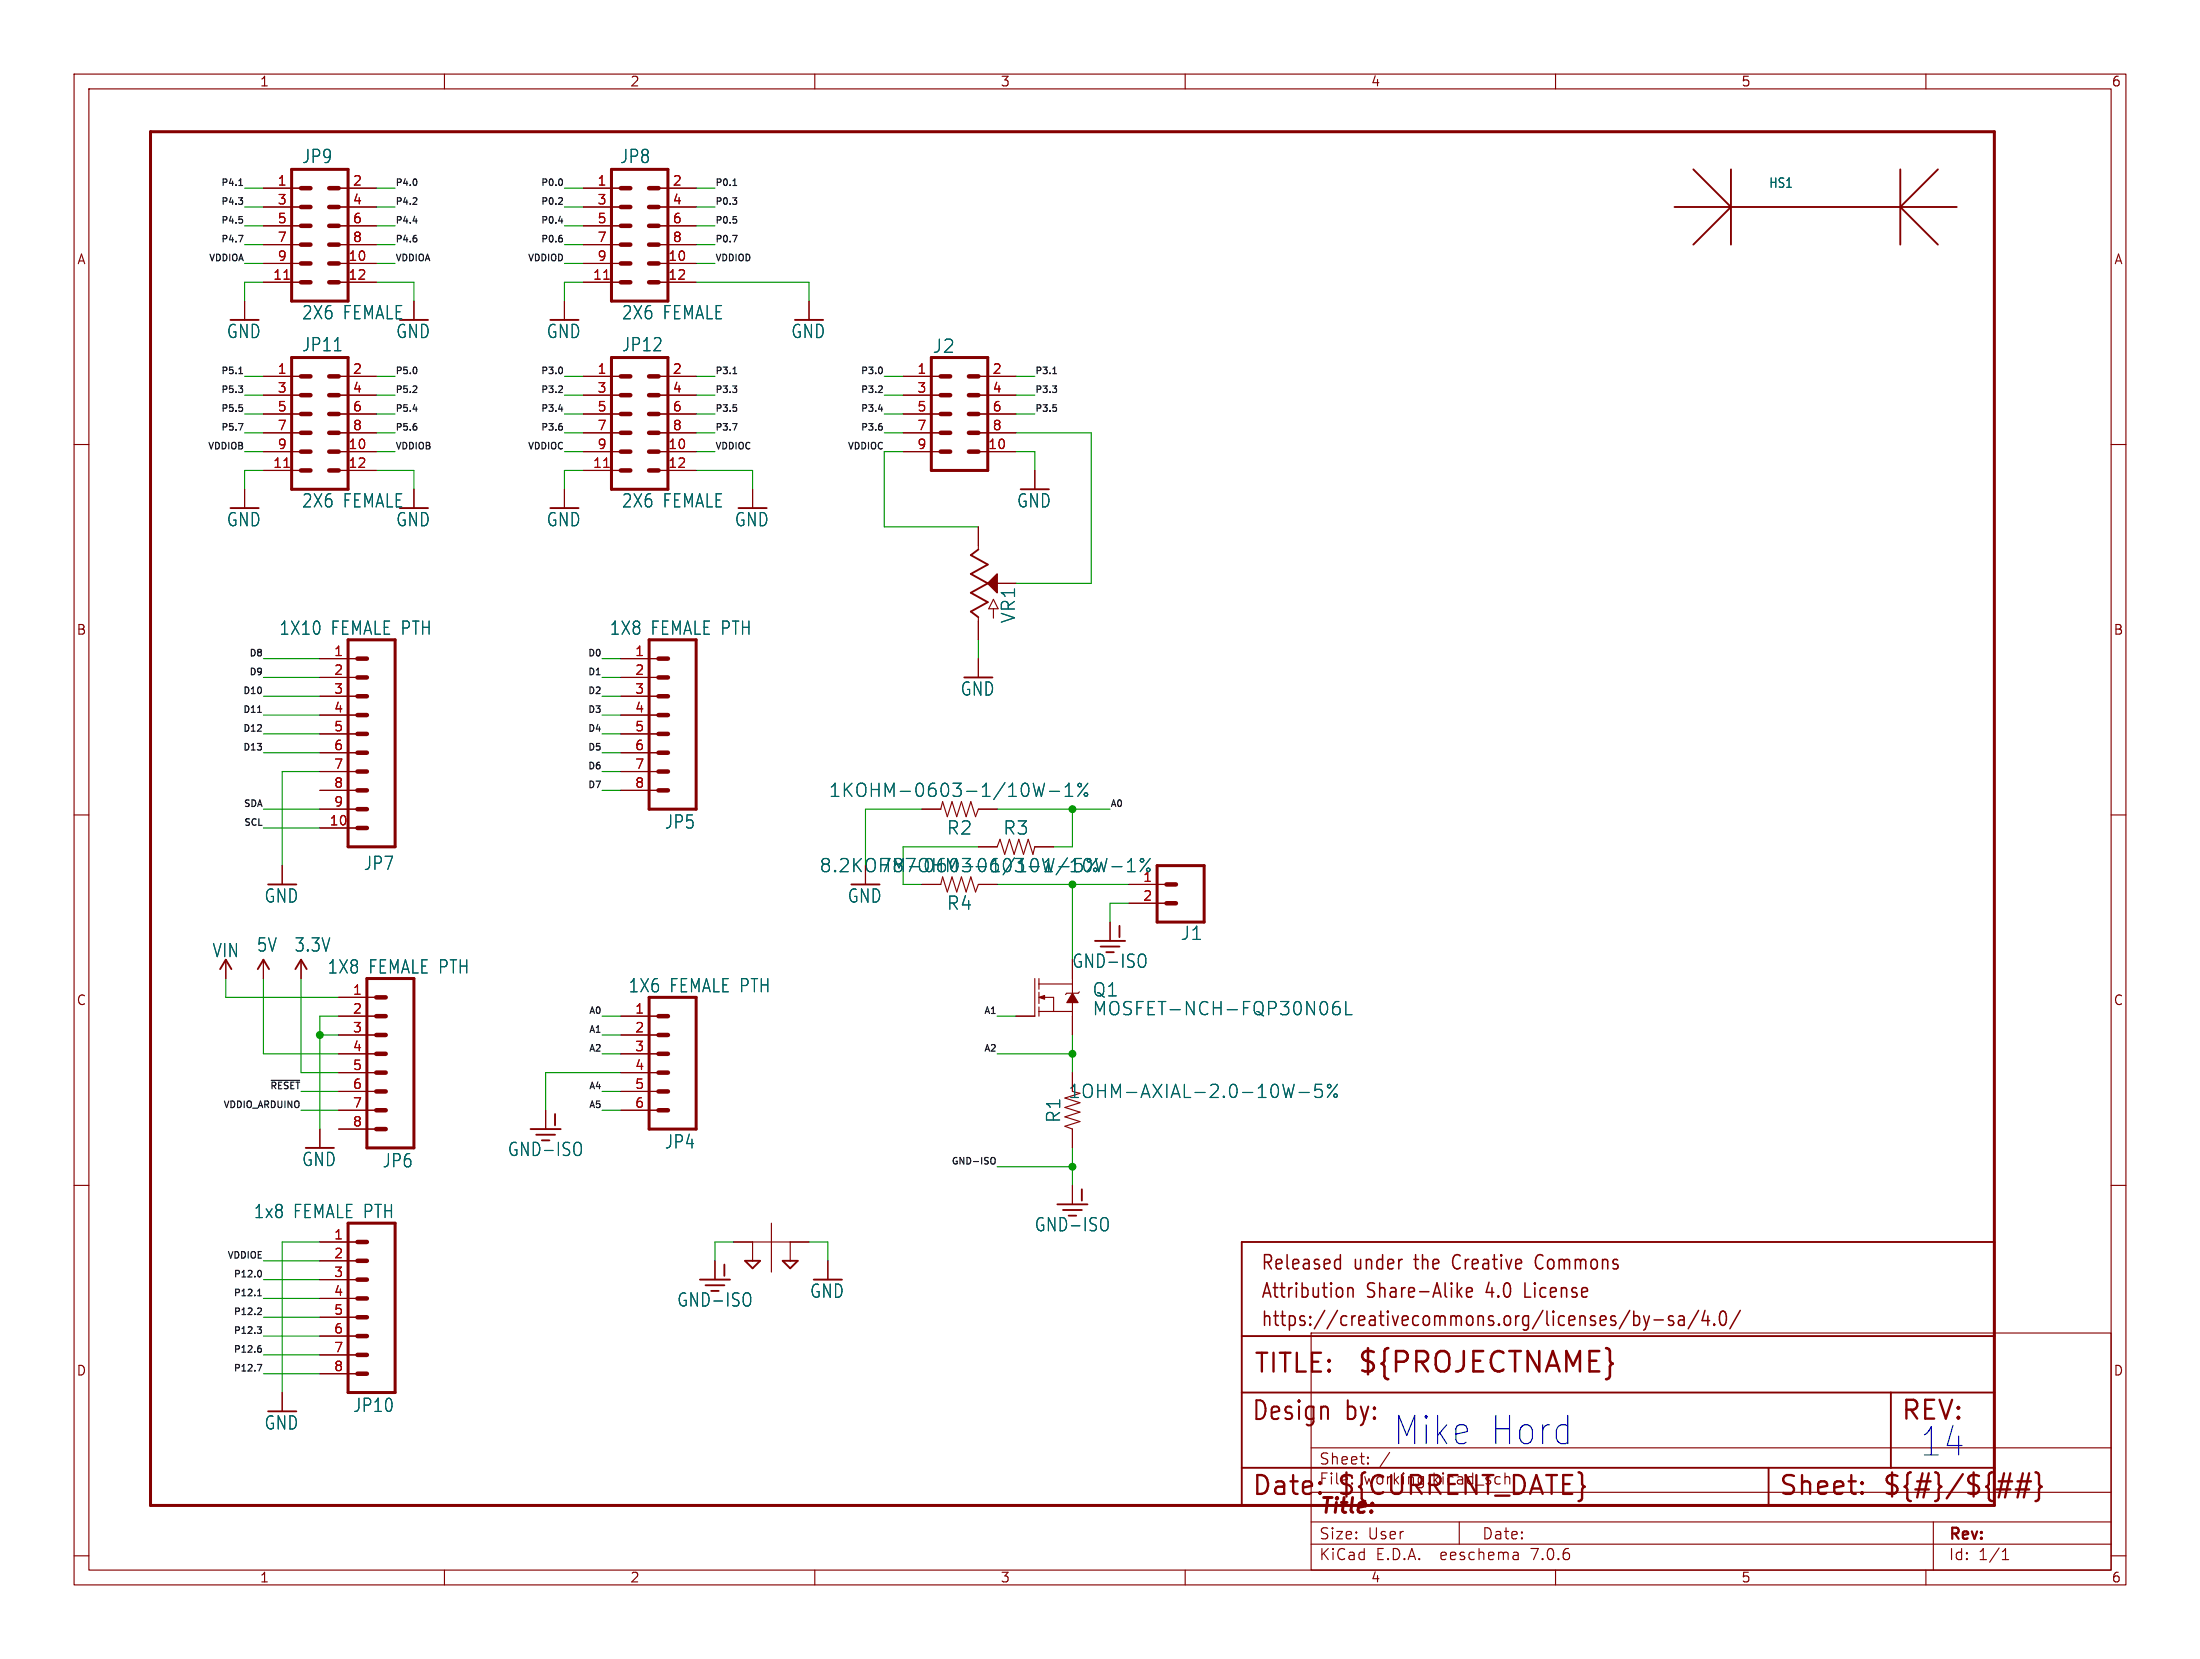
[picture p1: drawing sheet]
<svg xmlns="http://www.w3.org/2000/svg" width="297mm" height="224mm" viewBox="0 0 297 224" stroke-linecap="round" stroke-linejoin="round" font-family="sans-serif">
<g fill="none" stroke="#840000" stroke-width=".15">
<path d="M10 10h277v203.9h-277zM12 12h273v199.9h-273zM60 10v2M110 10v2M160 10v2M210 10v2M260 10v2M35.6 25.4h5M35.6 35.6h5M35.6 38.1h5M35.6 27.9h5M35.6 30.5h5"/>
<path d="M35.6 33h5M45.7 25.4h5.1M45.7 35.6h5.1M45.7 38.1h5.1M45.7 27.9h5.1M45.7 30.5h5.1M45.7 33h5.1M78.7 25.4h5.1M78.7 35.6h5.1M78.7 38.1h5.1M78.7 27.9h5.1M78.7 30.5h5.1"/>
<path d="M78.7 33h5.1M88.9 25.4h5.1M88.9 35.6h5.1M88.9 38.1h5.1M88.9 27.9h5.1M88.9 30.5h5.1M88.9 33h5.1M10 60h2M33 40.6v2.6M35.6 50.8h5M35.6 53.3h5M35.6 55.9h5"/>
<path d="M35.6 58.4h5M45.7 50.8h5.1M45.7 53.3h5.1M45.7 55.9h5.1M45.7 58.4h5.1M55.9 40.6v2.6M76.2 40.6v2.6M78.7 50.8h5.1M78.7 53.3h5.1M78.7 55.9h5.1M78.7 58.4h5.1M88.9 50.8h5.1"/>
<path d="M88.9 53.3h5.1M88.9 55.9h5.1M88.9 58.4h5.1M109.2 40.6v2.6M121.9 50.8h5.1M121.9 53.3h5.1M121.9 55.9h5.1M121.9 58.4h5.1M132.1 50.8h5.1M132.1 53.3h5.1M132.1 55.9h5.1M132.1 58.4h5.1"/>
<path d="M285 60h2M33 66v2.6M35.6 61h5M35.6 63.5h5M45.7 61h5.1M45.7 63.5h5.1M55.9 66v2.6M76.2 66v2.6M78.7 61h5.1M78.7 63.5h5.1M88.9 61h5.1M88.9 63.5h5.1"/>
<path d="M101.6 66v2.6M121.9 61h5.1M132.1 61h5.1M132.1 71.1v3.1M134.6 78.7h2.6M139.7 63.5v2.5M43.2 88.9h5.1M43.2 91.4h5.1M43.2 94h5.1M43.2 96.5h5.1M43.2 99.1h5.1M83.8 88.9h5.1"/>
<path d="M83.8 91.4h5.1M83.8 94h5.1M83.8 96.5h5.1M83.8 99.1h5.1M132.1 83.3v3.1M132.1 88.9v2.5M134.1 80.9l.6 1.3h-1.2zM134.1 82.2v1.2M10 110h2M38.1 116.8v2.6M43.2 109.2h5.1M43.2 101.6h5.1"/>
<path d="M43.2 104.1h5.1M43.2 106.7h5.1M43.2 111.8h5.1M83.8 101.6h5.1M83.8 104.1h5.1M83.8 106.7h5.1M116.8 116.8v2.6M124.5 119.4h2.5l.3-1 .6 2 .6-2 .7 2 .6-2 .6 2 .7-2 .6 2 .4-1h2.5M124.5 109.2h2.5l.3-1 .6 2 .6-2 .7 2 .6-2 .6 2 .7-2 .6 2 .4-1h2.5M132.1 114.3h2.5l.4-1 .6 2 .7-2 .6 2 .6-2 .7 2 .6-2 .6 2 .3-1h2.5M152.4 119.4h5.1M285 110h2"/>
<path d="M30.5 129.5v2.6M35.6 129.5v2.6M40.6 129.5v2.6M45.7 134.6h5.1M45.7 137.2h5.1M45.7 139.7h5.1M83.8 137.2h5.1M83.8 139.7h5.1M139.7 132.1v5.1h-2.5M140.3 132.1v1.4M140.3 133.9v1.6M140.3 135.9v1.3"/>
<path d="M140.3 136.5h4.5M140.3 132.8h4.5M141 134.6h1.2v1.9M144.8 129.5v4.6M144.8 135.3v4.4M145.7 133.9l-.2 .2h-1.5l-.2 .1M149.9 124.5v2.5M152.4 121.9h5.1M10 160h2M43.2 152.4v2.5M45.7 142.2h5.1M45.7 144.8h5.1"/>
<path d="M45.7 147.3h5.1M45.7 149.9h5.1M45.7 152.4h5.1M73.7 149.9v2.5M83.8 142.2h5.1M83.8 144.8h5.1M83.8 147.3h5.1M83.8 149.9h5.1M144.8 144.8v2.5M145.8 148.8l-2 .7 2 .6-2 .6 2 .7-2 .6 1 .4v2.5M285 160h2M43.2 167.6h5.1"/>
<path d="M43.2 170.2h5.1M43.2 172.7h5.1M43.2 175.3h5.1M43.2 177.8h5.1M96.5 170.2v2.5M99.1 167.6h10.1M101.6 167.6v2.6M104.1 165.1v6.6M106.7 167.6v2.6M111.8 170.2v2.5M144.8 160v2.6M177 179.9h108v32h-108z"/>
<path d="M38.1 188v2.5M43.2 180.3h5.1M43.2 182.9h5.1M43.2 185.4h5.1M177 195.4h108M184.7 197.5v.1M184.7 197.5h-.1l.1 .1M184.7 196.7v.1M184.7 196.7l-.1 .1h.1M187.6 196l-1.3 2M10 210h2M60 211.9v2"/>
<path d="M110 211.9v2M160 211.9v2M177 208.4h108M177 205.4h108M177 201.4h108M197 205.4v3M204.9 209.6l.1 .9M205 210.4l-.2 .1M205 209.9h-.2M210 211.9v2M260 211.9v2M261 205.4v6.5"/>
<path d="M270.3 210.5h.9M270.3 209.4l.4-.4v1.5M285 210h2"/>
</g>
<g fill="#840000" stroke="#840000" stroke-width=".15">
<path d="M140.3 134.6l.7-.2v.5z"/>
<path d="M144.8 134.1l.7 1.2h-1.5z"/>
</g>
<g fill="none" stroke="#006464" stroke-width=".15">
<path d="M45.2 47.3h.8M141 105.7l-.4 1.8-.3-1.3-.4 1.3M141.7 106.8h1.3M143.8 107.5h1M143.8 106.2l.5-.5v1.8M146.9 105.7l-1.4 1.8M147.9 115.9l.4 1.8 .4-1.3 .3 1.3 .4-1.8M148 117.2l.1 .2-.1 .2M148.1 115.9l-1.3 1.8M150.1 117h1.4M152.2 117.7h1M152.2 116.4l.5-.5v1.8"/>
<path d="M154.8 117.4l.2-.3 .3 .3M155.3 115.9l-1.4 1.8M154.3 128.8l.2 .1a1.26 1.26 0 0 1-.2 1.7M180.7 135.2a.7 .7 0 0 0-.8 .7v.7l.2 .3 .5 .1 .2-.2 .1-.6-.2-.3h-.5l-.3 .3M181.7 135.2v1.8h.8M78.1 154.2l.2 .1a1.26 1.26 0 0 1-.2 1.7M174.7 146.4l-.4 1.7M175.4 147.5h1.3M178.4 146.4h-.8l-.1 .8 .3-.2 .6 .1 .1 .3-.1 .6-.2 .1h-.4l-.3-.1M180.6 146.4l-1.4 1.7M101 174.5l.1 .1a1.26 1.26 0 0 1-.1 1.7M149.2 164.3l.2 .1a1.26 1.26 0 0 1-.2 1.7"/>
<circle cx="145.8" cy="106" r=".25"/>
<circle cx="146.6" cy="107.2" r=".25"/>
<circle cx="154.2" cy="116.1" r=".25"/>
<circle cx="179.5" cy="146.6" r=".25"/>
<circle cx="180.3" cy="147.9" r=".25"/>
</g>
<path d="M20.3 17.8h248.9v185.4h-248.9zM39.4 22.9h7.6v17.7h-7.6zM82.5 22.9h7.7v17.7h-7.7zM39.4 48.3h7.6v17.7h-7.6zM82.5 48.3h7.7v17.7h-7.7zM125.7 48.3h7.6v15.2h-7.6zM47 86.4h6.3v27.9h-6.3zM87.6 86.4h6.4v22.8h-6.4zM156.2 116.8h6.4v7.7h-6.4zM49.5 132.1h6.4v22.8h-6.4zM87.6 134.6h6.4v17.8h-6.4zM47 165.1h6.3v22.9h-6.3z" fill="none" stroke="#840000" stroke-width=".41"/>
<g fill="none" stroke="#840000" stroke-width=".61">
<path d="M40.6 38.1h1.3M40.6 35.6h1.3M40.6 33h1.3M40.6 30.5h1.3M40.6 27.9h1.3M40.6 25.4h1.3M44.4 38.1h1.3M44.4 35.6h1.3M44.4 33h1.3M44.4 30.5h1.3M44.4 27.9h1.3M44.4 25.4h1.3"/>
<path d="M83.8 38.1h1.3M83.8 35.6h1.3M83.8 33h1.3M83.8 30.5h1.3M83.8 27.9h1.3M83.8 25.4h1.3M87.6 38.1h1.3M87.6 35.6h1.3M87.6 33h1.3M87.6 30.5h1.3M87.6 27.9h1.3M87.6 25.4h1.3"/>
<path d="M40.6 58.4h1.3M40.6 55.9h1.3M40.6 53.3h1.3M40.6 50.8h1.3M44.4 58.4h1.3M44.4 55.9h1.3M44.4 53.3h1.3M44.4 50.8h1.3M83.8 58.4h1.3M83.8 55.9h1.3M83.8 53.3h1.3M83.8 50.8h1.3"/>
<path d="M87.6 58.4h1.3M87.6 55.9h1.3M87.6 53.3h1.3M87.6 50.8h1.3M127 58.4h1.3M127 55.9h1.3M127 53.3h1.3M127 50.8h1.3M130.8 58.4h1.3M130.8 55.9h1.3M130.8 53.3h1.3M130.8 50.8h1.3"/>
<path d="M40.6 61h1.3M40.6 63.5h1.3M44.4 61h1.3M44.4 63.5h1.3M83.8 61h1.3M83.8 63.5h1.3M87.6 61h1.3M87.6 63.5h1.3M127 61h1.3M130.8 61h1.3M48.3 88.9h1.2M48.3 91.4h1.2"/>
<path d="M48.3 94h1.2M48.3 96.5h1.2M48.3 99.1h1.2M88.9 88.9h1.3M88.9 91.4h1.3M88.9 94h1.3M88.9 96.5h1.3M88.9 99.1h1.3M48.3 101.6h1.2M48.3 104.1h1.2M48.3 106.7h1.2M48.3 109.2h1.2"/>
<path d="M48.3 111.8h1.2M88.9 101.6h1.3M88.9 104.1h1.3M88.9 106.7h1.3M157.5 119.4h1.2M50.8 137.2h1.3M50.8 139.7h1.3M50.8 134.6h1.3M88.9 137.2h1.3M88.9 139.7h1.3M157.5 121.9h1.2M50.8 142.2h1.3"/>
<path d="M50.8 144.8h1.3M50.8 147.3h1.3M50.8 149.9h1.3M50.8 152.4h1.3M88.9 142.2h1.3M88.9 144.8h1.3M88.9 147.3h1.3M88.9 149.9h1.3M48.3 167.6h1.2M48.3 170.2h1.2M48.3 172.7h1.2M48.3 175.3h1.2"/>
<path d="M48.3 177.8h1.2M48.3 180.3h1.2M48.3 182.9h1.2M48.3 185.4h1.2"/>
</g>
<g fill="none" stroke="#840000" stroke-width=".25">
<path d="M226.1 27.9h38.1M228.6 22.9l5.1 5-5.1 5.1M233.7 22.9v10.1M256.5 22.9v10.1M261.6 22.9l-5.1 5 5.1 5.1M132.1 74.2l-1 .7 2.2 1.3-2.2 1.3 2.2 1.2-2.2 1.3 2.2 1.3-2.2 1.3 1 .7M29.7 130.8l.8-1.3 .7 1.3M34.8 130.8l.8-1.3 .7 1.3M39.9 130.8l.7-1.3 .8 1.3M147.8 127h4.1M148.6 127.8h2.5M151.1 125v1.5"/>
<path d="M71.6 152.4h4.1M72.4 153.2h2.5M74.9 150.4v1.5M94.5 172.7h4.1M95.2 173.5h2.6M97.8 170.7v1.5M100.6 170.2h2l-1 1zM105.7 170.2h2l-1 1zM142.7 162.6h4.1M143.5 163.3h2.5M146 160.5v1.6M167.6 167.6h101.6v35.6h-101.6z"/>
<path d="M167.6 198.1h101.6M167.6 180.3h101.6M167.6 188h101.6M238.8 198.1v5.1M255.3 188v10.1"/>
</g>
<path d="M38.3 37.7h.8M81.5 37.7h.7M38.3 63.1h.8M81.5 63.1h.7" fill="none" stroke="#a90000" stroke-width=".15"/>
<g fill="none" stroke="#840000" stroke-width=".32">
<path d="M269.8 199.9h1.8M271.4 198.9l-.7 3.2M272.4 199.9h1.8M273.1 198.9l-.7 3.2M273.9 198.9l-.7 3.2M274.8 198.7l.3 .2 .2 .2v1.2l.1 .3 .2 .1-.2 .1-.1 .2v1.2l-.2 .3-.3 .1M178.2 201.4l.1 .1-.1 .1M251.4 201.4l.1 .1-.1 .1M251.4 201.4l-.1 .1 .1 .1M251.4 200.1v.2M251.4 201.4v.2M251.4 200.1l.1 .1-.1 .1"/>
<path d="M251.4 200.1l-.1 .1 .1 .1M269.6 201h1.8M272.1 201h1.8"/>
</g>
<g fill="none" stroke="#840000" stroke-width=".21">
<path d="M180.5 170l.4 .1M180.9 169.3v2M180.9 171.2l-.4 .1M181.2 174l.1 .2-.1 .7M182 173.8v1.3M182 174a.4 .4 0 0 1 .6-.1l.1 1.2M196.9 174.4l.5 .7M197.4 173.8l-.7 .7M198 174.4l.8-.1-.1-.4-.5-.1-.2 .3 .1 .9 .1 .1 .5-.1M220 176.9l-1.4 2.5M220.6 177v1.9M220.6 177.7l.4-.1 .3 .4v.5l-.1 .3-.2 .1-.4-.1"/>
<path d="M221.9 177.6l.4 1.3M222.3 178.9l-.2 .5-.2 .1M222.7 177.6l-.4 1.3M223.3 178.2h1.2M225.9 177.7l-.4-.1a.34 .34 0 0 0-.3 .3 .34 .34 0 0 0 .3 .4h.2a.34 .34 0 0 1 .3 .3 .34 .34 0 0 1-.3 .3l-.4-.1M226.7 177.7l.1-.1 .5 .1 .1 1.2M227.4 178.1l-.6 .1a.4 .4 0 0 0-.2 .3 .4 .4 0 0 0 .2 .4l.6-.1M229.3 176.9l-1.4 2.5M230.2 176.9l-.4 1.4h1M230.6 177.6v1.3M231.4 178.7l.1 .1-.1 .1M231.4 178.7l-.1 .1 .1 .1"/>
<path d="M231.4 178.7v.2M232.4 177.1a.37 .37 0 0 1 .4-.1 .37 .37 0 0 1 .2 .3 1.23 1.23 0 0 1-.3 1.6 .43 .43 0 0 1-.5-.4 1.72 1.72 0 0 1 .2-1.4zM234.9 176.9l-1.4 2.5"/>
</g>
<path d="M134.6 77.5v2.5l-1.3-1.3z" fill="#840000" stroke="#840000" stroke-width=".2"/>
<g fill="none" stroke="#0f0f0f" stroke-width=".15">
<path d="M32.2 31.8h.6l-.4 .9M32.2 26.7h.6l-.3 .3M32.2 25h.6M32.3 29.2h.4M32.4 24.3l.1-.2v.9M32.6 29.6l.2 .1v.2l-.2 .2M32.7 27.1l.1 .1-.1 .3M55.7 27.6h.6M55.8 29.8h.5M56.2 32.2v.4M56.2 24.3v.6M56.2 26.8v.3"/>
<path d="M75.4 29.8h.6M75.8 26.7l.1 .2v.2l-.5 .5h.5M75.8 24.2l.1 .3-.1 .5M75.8 32.2l.1 .1-.1 .3M98.9 31.8h.6l-.4 .9M98.9 25h.6M99.4 29.7v.3M32.2 57.2h.6l-.4 .9M32.2 52.1h.6l-.3 .3M32.2 50.4h.6M32.3 54.6h.4M32.4 49.7l.1-.2v.9"/>
<path d="M32.6 55l.2 .1v.2l-.2 .2M32.7 52.5l.1 .1-.1 .3M55.7 53h.6M55.8 55.2h.5M56.2 49.7v.6M56.2 52.2v.3M56.2 57.6v.4M75.4 55.2h.6M75.8 52.1l.1 .2v.2l-.5 .5h.5M75.8 49.6l.1 .3-.1 .5M75.8 57.6l.1 .1-.1 .3M98.9 57.2h.6l-.4 .9"/>
<path d="M98.9 50.4h.6M99.4 55.1v.3M118.6 55.2h.6M118.9 52.1l.2 .2v.2l-.5 .5h.5M119 57.6l.1 .1-.1 .3M119 49.6l.1 .3-.1 .5M142.1 50.4h.5M142.6 55.1v.3M34.8 96.2h.5M36.6 145.8h3.9M134 156.2a.3 .3 0 0 1 .4 .3v.3a.3 .3 0 0 1-.4 .3M34.7 179.1h.6l-.3 .3 .2 .1 .1 .3-.2 .2h-.2"/>
<path d="M34.8 174.9h.5M34.8 174.3l.2-.3v.9M34.9 176.5l.3 .1 .1 .2-.6 .6h.6M35 171.5a.47 .47 0 0 1 .3 .4 .47 .47 0 0 1-.3 .5M34.7 184.2h.6l-.3 .9M35 182h.1l.2 .1-.1 .3-.2 .1M35 181.6h.2"/>
</g>
<g fill="none" stroke="#009600" stroke-width=".15">
<path d="M33 27.9h2.6M33 33h2.6M33 35.6h2.6M33 25.4h2.6M33 30.5h2.6M35.6 38.1h-2.6v2.5M50.8 27.9h2.5M50.8 33h2.5M50.8 35.6h2.5M50.8 38.1h5.1v2.5M50.8 25.4h2.5M50.8 30.5h2.5"/>
<path d="M76.2 27.9h2.5M76.2 33h2.5M76.2 35.6h2.5M76.2 25.4h2.5M76.2 30.5h2.5M78.7 38.1h-2.5v2.5M94 27.9h2.5M94 33h2.5M94 35.6h2.5M94 38.1h15.2v2.5M94 25.4h2.5M94 30.5h2.5"/>
<path d="M33 50.8h2.6M33 58.4h2.6M33 53.3h2.6M33 55.9h2.6M50.8 50.8h2.5M50.8 58.4h2.5M50.8 53.3h2.5M50.8 55.9h2.5M76.2 50.8h2.5M76.2 58.4h2.5M76.2 53.3h2.5M76.2 55.9h2.5"/>
<path d="M94 50.8h2.5M94 58.4h2.5M94 53.3h2.5M94 55.9h2.5M119.4 50.8h2.5M119.4 58.4h2.5M119.4 53.3h2.5M119.4 55.9h2.5M137.2 50.8h2.5M137.2 58.4h10.1v20.3h-10.1M137.2 53.3h2.5M137.2 55.9h2.5"/>
<path d="M33 61h2.6M35.6 63.5h-2.6v2.5M50.8 61h2.5M50.8 63.5h5.1v2.5M76.2 61h2.5M78.7 63.5h-2.5v2.5M94 61h2.5M94 63.5h7.6v2.5M121.9 61h-2.5v10.1h12.7M137.2 61h2.5v2.5M35.6 96.5h7.6M35.6 99.1h7.6"/>
<path d="M35.6 88.9h7.6M35.6 94h7.6M35.6 91.4h7.6M81.3 96.5h2.5M81.3 99.1h2.5M81.3 88.9h2.5M81.3 94h2.5M81.3 91.4h2.5M132.1 86.4v2.5M35.6 109.2h7.6M35.6 101.6h7.6M35.6 111.8h7.6"/>
<path d="M43.2 104.1h-5.1v12.7M81.3 101.6h2.5M81.3 104.1h2.5M81.3 106.7h2.5M124.5 109.2h-7.7v7.6M132.1 114.3h-10.2v5.1h2.6M134.6 119.4h17.8M134.6 109.2h15.3M144.8 109.2v5.1h-2.6M144.8 119.4v10.1M30.5 132.1v2.5h15.2M35.6 132.1v10.1h10.1"/>
<path d="M40.6 132.1v12.7h5.1M43.2 139.7h2.5M45.7 137.2h-2.5v15.2M81.3 137.2h2.5M81.3 139.7h2.5M134.6 137.2h2.6M144.8 139.7v5.1M152.4 121.9h-2.5v2.6M40.6 147.3h5.1M40.6 149.9h5.1M81.3 147.3h2.5M81.3 149.9h2.5"/>
<path d="M81.3 142.2h2.5M83.8 144.8h-10.1v5.1M134.6 142.2h10.2M134.6 157.5h10.2M144.8 154.9v5.1M35.6 177.8h7.6M35.6 172.7h7.6M35.6 170.2h7.6M35.6 175.3h7.6M43.2 167.6h-5.1v20.4M99.1 167.6h-2.6v2.6M109.2 167.6h2.6v2.6"/>
<path d="M35.6 182.9h7.6M35.6 185.4h7.6M35.6 180.3h7.6"/>
</g>
<g fill="#009600" stroke="#009600" stroke-width=".15">
<circle cx="43.2" cy="139.7" r=".46"/>
<circle cx="144.8" cy="142.2" r=".46"/>
<circle cx="144.8" cy="109.2" r=".46"/>
<circle cx="144.8" cy="119.4" r=".46"/>
<circle cx="144.8" cy="157.5" r=".46"/>
</g>
<g font-size="5.3" fill="#0000c2">
<text x="188" y="195.3">Mike Hord</text>
<text x="259.1" y="196.9">14</text>
</g>
<text font-size="3.8" fill="#840000" x="183.1" y="185.7">${PROJECTNAME}</text>
<g font-size="3.5" fill="#840000">
<text x="169.2" y="185.7">TITLE:</text>
<text x="168.9" y="192.1">Design</text>
<text x="181.6" y="192.1">by:</text>
<text x="256.5" y="192.1">REV:</text>
<text x="168.9" y="202.2">Date:</text>
<text x="180.3" y="202.2">${CURRENT_DATE}</text>
<text x="240" y="202.2">Sheet:</text>
<text x="254" y="202.2">${#}/${##}</text>
</g>
<text font-size="2.8" fill="#840000" x="178" y="204.8">Title:</text>
<g font-size="2.7" fill="#840000">
<text x="170.2" y="171.7">Released</text>
<text x="182.7" y="171.7">under</text>
<text x="191.1" y="171.7">the</text>
<text x="196.5" y="171.7">Creative</text>
<text x="208" y="171.7">Commons</text>
<text x="170.2" y="175.5">Attribution</text>
<text x="170.2" y="179.3">https://creativecommons.org/licenses/by-sa/4.0/</text>
<text x="184.5" y="175.5">Share-Alike</text>
<text x="200.8" y="175.5">4.0</text>
<text x="206.2" y="175.5">License</text>
</g>
<g font-size="2.5" fill="#006464">
<text x="40.7" y="22.2">JP9</text>
<text x="83.6" y="22.2">JP8</text>
<text x="30.5" y="45.9">GND</text>
<text x="40.7" y="43.3">2X6</text>
<text x="40.7" y="47.6">JP11</text>
<text x="46.3" y="43.3">FEMALE</text>
<text x="53.4" y="45.9">GND</text>
<text x="73.7" y="45.9">GND</text>
<text x="83.9" y="43.3">2X6</text>
<text x="83.9" y="47.6">JP12</text>
<text x="89.5" y="43.3">FEMALE</text>
<text x="106.7" y="45.9">GND</text>
<text x="125.8" y="47.9">J2</text>
<text x="30.5" y="71.3">GND</text>
<text x="40.7" y="68.7">2X6</text>
<text x="46.3" y="68.7">FEMALE</text>
<text x="53.4" y="71.3">GND</text>
<text x="73.7" y="71.3">GND</text>
<text x="83.9" y="68.7">2X6</text>
<text x="89.5" y="68.7">FEMALE</text>
<text x="99.1" y="71.3">GND</text>
<text x="137.2" y="68.7">GND</text>
<text x="37.6" y="85.9">1X10</text>
<text x="44.7" y="85.9">FEMALE PTH</text>
<text x="82.2" y="85.9">1X8</text>
<text x="87.9" y="85.9">FEMALE PTH</text>
<text x="137.3" y="84.2" transform="rotate(-90 137.3 84.2)">VR1</text>
<text x="129.6" y="94.1">GND</text>
<text x="111.8" y="107.8">1KOHM-0603-1/10W-1%</text>
<text x="89.7" y="112.1">JP5</text>
<text x="127.8" y="112.9">R2</text>
<text x="135.4" y="112.9">R3</text>
<text x="49" y="117.7">JP7</text>
<text x="110.6" y="118">8.2KOHM-0603-1/10W-5%</text>
<text x="118.7" y="118">787OHM-0603-1/10W-1%</text>
<text x="35.6" y="122.1">GND</text>
<text x="114.4" y="122.1">GND</text>
<text x="127.8" y="123">R4</text>
<text x="28.6" y="129.4">VIN</text>
<text x="34.6" y="128.7">5V</text>
<text x="39.7" y="128.7">3.3V</text>
<text x="44.1" y="131.6">1X8</text>
<text x="49.8" y="131.6">FEMALE PTH</text>
<text x="144.7" y="130.9">GND-ISO</text>
<text x="159.3" y="127.1">J1</text>
<text x="84.8" y="134.2">1X6</text>
<text x="90.4" y="134.2">FEMALE PTH</text>
<text x="147.4" y="134.7">Q1</text>
<text x="147.4" y="137.3">MOSFET-NCH-FQP30N06L</text>
<text x="144.2" y="148.4">1OHM-AXIAL-2.0-10W-5%</text>
<text x="89.7" y="155.3">JP4</text>
<text x="143.4" y="151.6" transform="rotate(-90 143.4 151.6)">R1</text>
<text x="40.7" y="157.6">GND</text>
<text x="51.6" y="157.8">JP6</text>
<text x="68.5" y="156.3">GND-ISO</text>
<text x="34.2" y="164.7">1x8</text>
<text x="39.6" y="164.7">FEMALE PTH</text>
<text x="139.6" y="166.4">GND-ISO</text>
<text x="91.3" y="176.6">GND-ISO</text>
<text x="109.3" y="175.4">GND</text>
<text x="47.6" y="190.8">JP10</text>
<text x="35.6" y="193.2">GND</text>
</g>
<g font-size="2.1" fill="#840000">
<text x="178" y="197.9">Sheet:</text>
<text x="178" y="200.6">File:</text>
<text x="184.1" y="200.6">working.kicad_sch</text>
<text x="178" y="208">Size:</text>
<text x="184.7" y="208">User</text>
<text x="200" y="208">Date:</text>
<text x="263" y="208.2">Rev:</text>
<text x="178" y="210.8">KiCad</text>
<text x="185.7" y="210.8">E.D.A.</text>
<text x="194.6" y="210.8">eeschema</text>
<text x="207" y="210.8">7.0.6</text>
<text x="263" y="210.8">Id:</text>
<text x="267.1" y="210.8">1/1</text>
</g>
<g font-size="1.8" fill="#840000">
<text x="35" y="11.9">1</text>
<text x="85" y="11.9">2</text>
<text x="135" y="11.9">3</text>
<text x="185" y="11.9">4</text>
<text x="235" y="11.9">5</text>
<text x="285" y="11.9">6</text>
<text x="10.3" y="35.9">A</text>
<text x="285.3" y="35.9">A</text>
<text x="10.3" y="85.9">B</text>
<text x="285.3" y="85.9">B</text>
<text x="10.3" y="135.9">C</text>
<text x="285.3" y="135.9">C</text>
<text x="10.3" y="185.9">D</text>
<text x="285.3" y="185.9">D</text>
<text x="35" y="213.8">1</text>
<text x="85" y="213.8">2</text>
<text x="135" y="213.8">3</text>
<text x="185" y="213.8">4</text>
<text x="235" y="213.8">5</text>
<text x="285" y="213.8">6</text>
</g>
<g font-size="1.8" fill="#a90000">
<text x="37.4" y="25.1">1</text>
<text x="37.4" y="27.7">3</text>
<text x="47.6" y="25.1">2</text>
<text x="47.6" y="27.7">4</text>
<text x="80.6" y="25.1">1</text>
<text x="80.6" y="27.7">3</text>
<text x="90.7" y="25.1">2</text>
<text x="90.7" y="27.7">4</text>
<text x="37.4" y="30.2">5</text>
<text x="37.4" y="32.8">7</text>
<text x="37.4" y="35.3">9</text>
<text x="46.9" y="35.3">10</text>
<text x="47.6" y="30.2">6</text>
<text x="47.6" y="32.8">8</text>
<text x="80.6" y="30.2">5</text>
<text x="80.6" y="32.8">7</text>
<text x="80.6" y="35.3">9</text>
<text x="90.1" y="35.3">10</text>
<text x="90.7" y="30.2">6</text>
<text x="90.7" y="32.8">8</text>
<text x="36.8" y="37.8">11</text>
<text x="46.9" y="37.8">12</text>
<text x="80" y="37.8">11</text>
<text x="90.1" y="37.8">12</text>
<text x="37.4" y="50.5">1</text>
<text x="37.4" y="53.1">3</text>
<text x="47.6" y="50.5">2</text>
<text x="47.6" y="53.1">4</text>
<text x="80.6" y="50.5">1</text>
<text x="80.6" y="53.1">3</text>
<text x="90.7" y="50.5">2</text>
<text x="90.7" y="53.1">4</text>
<text x="123.8" y="50.5">1</text>
<text x="123.8" y="53.1">3</text>
<text x="133.9" y="50.5">2</text>
<text x="133.9" y="53.1">4</text>
<text x="37.4" y="55.6">5</text>
<text x="37.4" y="58.2">7</text>
<text x="47.6" y="55.6">6</text>
<text x="47.6" y="58.2">8</text>
<text x="80.6" y="55.6">5</text>
<text x="80.6" y="58.2">7</text>
<text x="90.7" y="55.6">6</text>
<text x="90.7" y="58.2">8</text>
<text x="123.8" y="55.6">5</text>
<text x="123.8" y="58.2">7</text>
<text x="133.9" y="55.6">6</text>
<text x="133.9" y="58.2">8</text>
<text x="36.8" y="63.2">11</text>
<text x="37.4" y="60.7">9</text>
<text x="46.9" y="60.7">10</text>
<text x="46.9" y="63.2">12</text>
<text x="80" y="63.2">11</text>
<text x="80.6" y="60.7">9</text>
<text x="90.1" y="60.7">10</text>
<text x="90.1" y="63.2">12</text>
<text x="123.8" y="60.7">9</text>
<text x="133.3" y="60.7">10</text>
<text x="45" y="88.6">1</text>
<text x="85.7" y="88.6">1</text>
<text x="45" y="91.2">2</text>
<text x="45" y="93.7">3</text>
<text x="85.7" y="91.2">2</text>
<text x="85.7" y="93.7">3</text>
<text x="45" y="96.3">4</text>
<text x="45" y="98.8">5</text>
<text x="45" y="101.3">6</text>
<text x="85.7" y="96.3">4</text>
<text x="85.7" y="98.8">5</text>
<text x="85.7" y="101.3">6</text>
<text x="45" y="103.9">7</text>
<text x="45" y="106.4">8</text>
<text x="85.7" y="103.9">7</text>
<text x="85.7" y="106.4">8</text>
<text x="44.4" y="111.5">10</text>
<text x="45" y="109">9</text>
<text x="154.2" y="121.7">2</text>
<text x="47.6" y="134.4">1</text>
<text x="47.6" y="136.9">2</text>
<text x="85.7" y="136.9">1</text>
<text x="47.6" y="139.4">3</text>
<text x="47.6" y="142">4</text>
<text x="85.7" y="139.4">2</text>
<text x="85.7" y="142">3</text>
<text x="47.6" y="144.5">5</text>
<text x="47.6" y="147.1">6</text>
<text x="47.6" y="149.6">7</text>
<text x="85.7" y="144.5">4</text>
<text x="85.7" y="147.1">5</text>
<text x="85.7" y="149.6">6</text>
<text x="47.6" y="152.1">8</text>
<text x="45" y="167.4">1</text>
<text x="45" y="169.9">2</text>
<text x="45" y="172.5">3</text>
<text x="45" y="175">4</text>
<text x="45" y="177.5">5</text>
<text x="45" y="180.1">6</text>
<text x="45" y="182.6">7</text>
<text x="45" y="185.2">8</text>
</g>
<g font-size="1.8" fill="#006464">
<text x="238.7" y="25.6">HS1</text>
<text x="154.2" y="119.1">1</text>
</g>
<g font-size="1.2" fill="#0f0f0f">
<text x="29.7" y="25.2">P4.1</text>
<text x="29.7" y="27.7">P4.3</text>
<text x="53.3" y="27.7">P4.2</text>
<text x="53.3" y="25.2">P4.0</text>
<text x="72.9" y="27.7">P0.2</text>
<text x="72.9" y="25.2">P0.0</text>
<text x="96.5" y="25.2">P0.1</text>
<text x="96.5" y="27.7">P0.3</text>
<text x="28.1" y="35.3">VDDIOA</text>
<text x="29.7" y="32.8">P4.7</text>
<text x="29.7" y="30.2">P4.5</text>
<text x="53.3" y="32.8">P4.6</text>
<text x="53.3" y="35.3">VDDIOA</text>
<text x="53.3" y="30.2">P4.4</text>
<text x="71.1" y="35.3">VDDIOD</text>
<text x="72.9" y="32.8">P0.6</text>
<text x="72.9" y="30.2">P0.4</text>
<text x="96.5" y="30.2">P0.5</text>
<text x="96.5" y="35.3">VDDIOD</text>
<text x="96.5" y="32.8">P0.7</text>
<text x="29.7" y="53.1">P5.3</text>
<text x="29.7" y="50.6">P5.1</text>
<text x="53.3" y="53.1">P5.2</text>
<text x="53.3" y="50.6">P5.0</text>
<text x="72.9" y="50.6">P3.0</text>
<text x="72.9" y="53.1">P3.2</text>
<text x="96.5" y="53.1">P3.3</text>
<text x="96.5" y="50.6">P3.1</text>
<text x="116.1" y="53.1">P3.2</text>
<text x="116.1" y="50.6">P3.0</text>
<text x="139.7" y="53.1">P3.3</text>
<text x="139.7" y="50.6">P3.1</text>
<text x="29.7" y="58.2">P5.7</text>
<text x="29.7" y="55.6">P5.5</text>
<text x="53.3" y="58.2">P5.6</text>
<text x="53.3" y="55.6">P5.4</text>
<text x="72.9" y="58.2">P3.6</text>
<text x="72.9" y="55.6">P3.4</text>
<text x="96.5" y="58.2">P3.7</text>
<text x="96.5" y="55.6">P3.5</text>
<text x="116.1" y="58.2">P3.6</text>
<text x="116.1" y="55.6">P3.4</text>
<text x="139.7" y="55.6">P3.5</text>
<text x="28" y="60.7">VDDIOB</text>
<text x="53.3" y="60.7">VDDIOB</text>
<text x="71.1" y="60.7">VDDIOC</text>
<text x="96.5" y="60.7">VDDIOC</text>
<text x="114.3" y="60.7">VDDIOC</text>
<text x="33.5" y="88.7">D8</text>
<text x="79.3" y="88.7">D0</text>
<text x="32.7" y="93.7">D10</text>
<text x="33.5" y="91.2">D9</text>
<text x="79.3" y="93.7">D2</text>
<text x="79.3" y="91.2">D1</text>
<text x="32.7" y="101.4">D13</text>
<text x="32.7" y="98.8">D12</text>
<text x="32.7" y="96.3">D11</text>
<text x="79.3" y="101.4">D5</text>
<text x="79.3" y="98.8">D4</text>
<text x="79.3" y="96.3">D3</text>
<text x="79.3" y="106.4">D7</text>
<text x="79.3" y="103.9">D6</text>
<text x="32.8" y="109">SDA</text>
<text x="32.8" y="111.5">SCL</text>
<text x="149.9" y="109">A0</text>
<text x="79.4" y="136.9">A0</text>
<text x="132.7" y="136.9">A1</text>
<text x="79.4" y="142">A2</text>
<text x="79.4" y="139.5">A1</text>
<text x="132.7" y="142">A2</text>
<text x="30" y="149.6">VDDIO_ARDUINO</text>
<text x="36.3" y="147.1">~{RESET}</text>
<text x="79.4" y="147.1">A4</text>
<text x="79.4" y="149.6">A5</text>
<text x="128.3" y="157.2">GND-ISO</text>
<text x="30.6" y="169.9">VDDIOE</text>
<text x="31.4" y="172.5">P12.0</text>
<text x="31.4" y="177.6">P12.2</text>
<text x="31.4" y="175">P12.1</text>
<text x="31.4" y="182.6">P12.6</text>
<text x="31.4" y="185.2">P12.7</text>
<text x="31.4" y="180.1">P12.3</text>
</g>
</svg>
